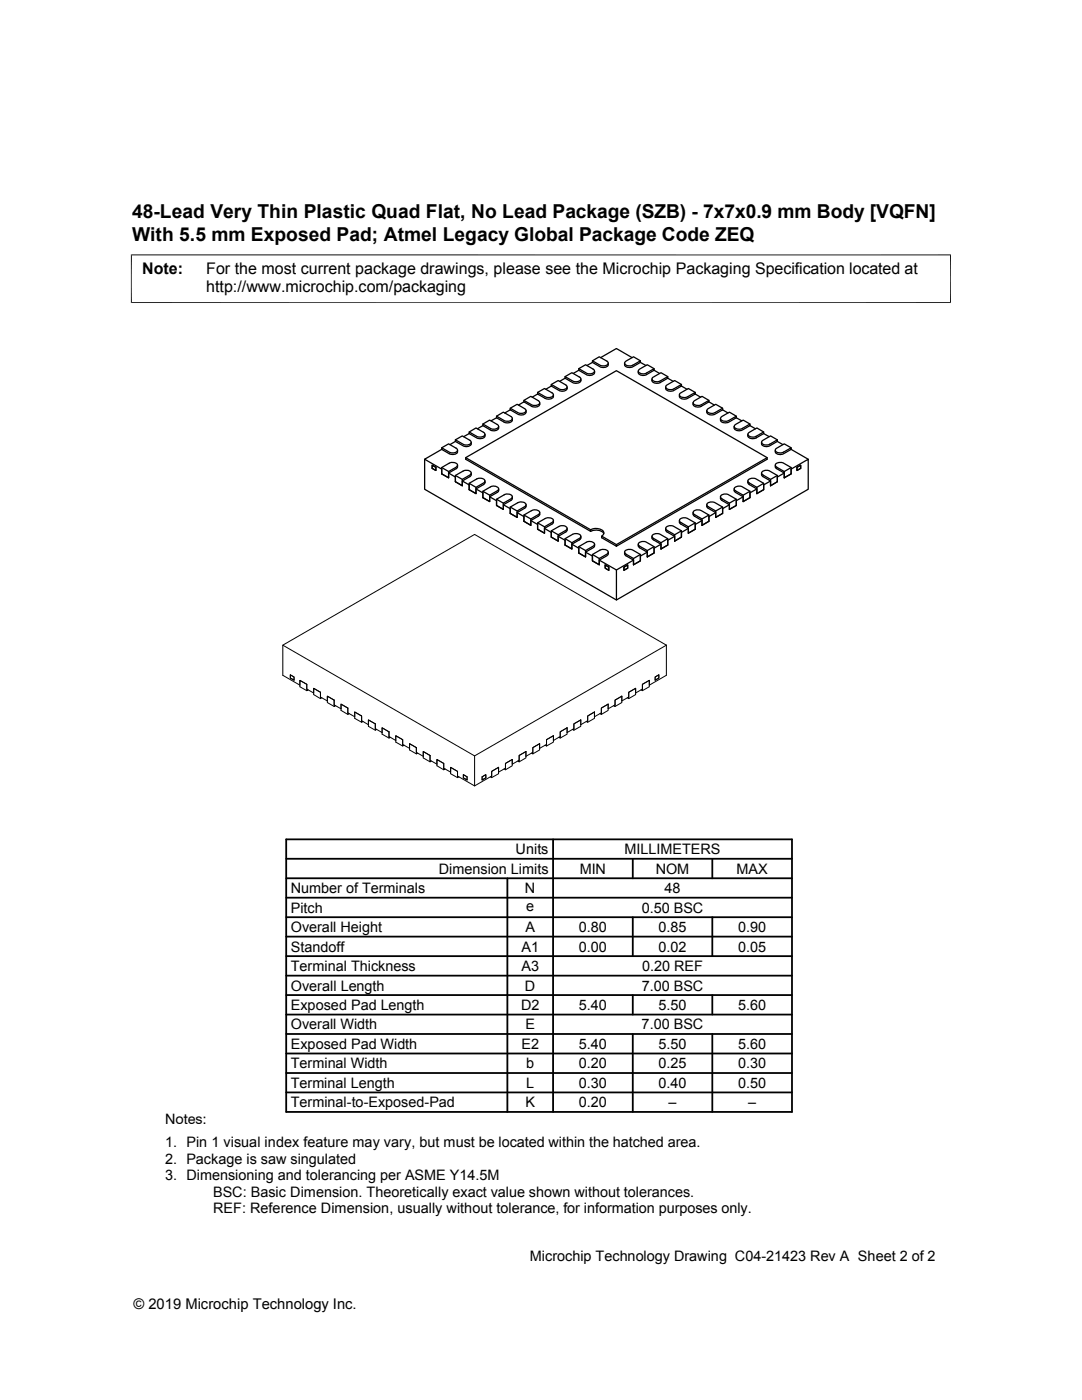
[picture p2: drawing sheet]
<svg xmlns="http://www.w3.org/2000/svg" width="216mm" height="279mm" viewBox="0 0 216 279" stroke-linecap="round" stroke-linejoin="round" font-family="sans-serif">
<g fill="none" stroke="#000" stroke-width=".2">
<path d="M26.1 50.9h163.7M26.2 50.8v9.7M189.7 50.8v9.7M26.1 60.4h163.7M56.4 128.8l38.3 22.1 38.3-22.1M57.9 134.7l.8 .4v.6l-.8-.4zM61.2 136.6v1.2l.3-.1M61.2 136.6l-1.4-.8v1.3l1.4 .7M61.2 136.6v.9l1.4 .8v-.9l1.3 .8M63.9 138.2v.9l1.4 .8v-1l1.4 .8M63.9 138.2v1.2l.3-.1M63.9 138.2l-1.3-.8v1.2l1.3 .8"/>
<path d="M66.7 139.7v1.3l.3-.2M66.7 139.7l-1.4-.8v1.3l1.4 .8M66.7 139.7v1l1.4 .8v-1l1.3 .8M124.1 138.9v1.3l-1.4 .8M124.1 138.9l-1.4 .8v1.3l-.3-.2M124.1 138.9l-1.4 .8v1l-1.4 .8v-1M126.8 137.4l-1.3 .8v.9l-1.4 .8v-1M126.8 137.4v1.2l-1.3 .8M126.8 137.4l-1.3 .8v1.2l-.3-.1M129.6 135.8l-1.4 .8v.9l-1.4 .8v-.9M129.6 135.8v1.3l-1.4 .7M129.6 135.8l-1.4 .8v1.2l-.3-.1"/>
<path d="M130.7 135.1l.8-.4v.6l-.8 .4zM133 128.8l-38.3-22.1-38.3 22.1v6l3.4 1.9v-.9l1.4 .8M133 128.8v6l-3.4 1.9v-.9M69.4 141.3v1l1.4 .7v-.9l1.4 .8M69.4 141.3v1.3l.3-.2M69.4 141.3l-1.3-.8v1.3l1.3 .8M72.2 142.9v1.2l.2-.1M72.2 142.9l-1.4-.8v1.3l1.4 .7M72.2 142.9v.9l1.3 .8v-.9l1.4 .8M74.9 144.5v.9l1.3 .8v-1l1.4 .9M74.9 144.5v1.2l.3-.1M74.9 144.5l-1.4-.8v1.2l1.4 .8"/>
<path d="M77.6 146v1.3l.3-.1M77.6 146l-1.4-.8v1.3l1.4 .8M77.6 146.1v.9l1.4 .8v-1l1.3 .8M80.3 147.6v1l1.4 .8v-1l1.4 .8M80.3 147.6v1.3l.3-.2M80.3 147.6l-1.3-.8v1.3l1.3 .8M83.1 149.2v1.3l.3-.2M83.1 149.2l-1.4-.8v1.3l1.4 .8M83.1 149.2v1l1.4 .7v-.9l1.3 .8M85.8 150.8v1.2l.3-.1M85.8 150.8l-1.3-.8v1.3l1.3 .7M85.8 150.8v.9l1.4 .8v-.9l1.3 .8"/>
<path d="M88.5 152.4v1.2l.3-.1M88.5 152.4l-1.3-.8v1.2l1.3 .8M88.5 152.4v.9l1.4 .8v-1l1.4 .8M91.3 153.9v1.3l.3-.2M91.3 153.9l-1.4-.8v1.3l1.4 .8M92.5 154.6l.7 .4v.7l-.7-.5zM94.7 150.9v5.9M96.2 155l.7-.4v.6l-.7 .5zM99.5 153.1v1.3l-1.4 .8M99.5 153.1l-1.4 .8v1.3l-.2-.2M99.5 153.1l-1.4 .8v1l-3.4 1.9-3.4-1.9v-1M102.2 151.6v1.2l-1.3 .8"/>
<path d="M102.2 151.6l-1.3 .8v1.2l-.3-.1M102.2 151.6l-1.3 .8v.9l-1.4 .8v-1M104.9 150v1.3l-1.3 .7M104.9 150l-1.3 .8v1.2l-.3-.1M104.9 150l-1.3 .8v.9l-1.4 .8v-.9M107.7 148.4v1.3l-1.4 .8M107.7 148.4l-1.4 .8v1.3l-.3-.2M107.7 148.4l-1.4 .8v1l-1.4 .7v-.9M110.4 146.8v1.3l-1.3 .8M110.4 146.8l-1.3 .8v1.3l-.3-.2M110.4 146.8l-1.3 .8v1l-1.4 .8v-1M113.2 145.2v1.3l-1.4 .8"/>
<path d="M113.2 145.2l-1.4 .9v1.2l-.3-.1M113.2 145.2l-1.4 .9v.9l-1.4 .8v-1M115.9 143.7v1.2l-1.4 .8M115.9 143.7l-1.4 .8v1.2l-.3-.1M115.9 143.7l-1.4 .8v.9l-1.3 .8v-1M118.6 142.1v1.3l-1.3 .7M118.6 142.1l-1.3 .8v1.2l-.3-.1M118.6 142.1l-1.3 .8v.9l-1.4 .8v-.9M121.3 140.5v1.3l-1.3 .8M121.3 140.5l-1.3 .8v1.3l-.3-.2M121.3 140.5l-1.3 .8v1l-1.4 .7v-.9"/>
</g>
<g fill="none" stroke="#000" stroke-width=".25">
<path d="M104.5 79.9l1.5 .9a1.25 1.25 0 0 0 1.7-.4l-.3-.4-1.5-.9-1.4 .8v.3M107.3 78.3l1.5 .9a1.11 1.11 0 0 0 1.6-.4l-.1-.3-1.7-1-1.3 .8v.3M107.3 78.6l1.6 1a1.08 1.08 0 0 0 1.5-.5v-.3M107.3 78.6l-1.1 .7M110 76.7l1.5 .9a1.21 1.21 0 0 0 1.7-.4l-.3-.4-1.5-.9-1.4 .8v.3M110 77l1.5 .9a1.12 1.12 0 0 0 1.7-.4v-.3M110 77l-1.1 .7M112.8 75.2l1.5 .8a1.21 1.21 0 0 0 1.6-.4l-.2-.3-1.6-.9-1.3 .8v.3M112.8 75.5l1.5 .8a1.16 1.16 0 0 0 1.6-.4v-.3M112.8 75.5l-1.1 .6M115.5 73.6l1.5 .8a1.19 1.19 0 0 0 1.6-.3l-.1-.4-1.7-.9-1.3 .8v.3M115.5 73.9l1.5 .9a1.02 1.02 0 0 0 1.6-.7"/>
<path d="M115.5 73.9l-1.1 .6M118.2 72l1.5 .9a1 1 0 0 0 1.6-.6l-1.7-1.1-1.4 .8v.3M118.2 72.3l1.5 .9a1.16 1.16 0 0 0 1.7-.4v-.3M118.2 72.3l-1.1 .6M119.8 71.4l3.2-1.8 3.1 1.8M127.8 72.3l-1.5 .9a1.15 1.15 0 0 1-1.7-.4v-.3M127.8 72l-1.4-.8-1.5 .9-.3 .3a.96 .96 0 0 0 1.5 .5l1.7-.9v.3M127.8 72.3l1.1 .6M130.5 73.9l-1.5 .9a1.01 1.01 0 0 1-1.6-.7M130.5 73.6l-1.3-.8-1.6 .9-.2 .3a.95 .95 0 0 0 1.5 .5l1.6-.9v.3M130.5 73.9l1.1 .6M133.2 75.2l-1.3-.8-1.5 .8a.55 .55 0 0 0-.2 .8 .55 .55 0 0 0 .7 .2l.7-.1 1.6-.9v.3"/>
<path d="M133.2 75.5l-1.5 .8a1.02 1.02 0 0 1-1.6-.7M133.2 75.5l1.1 .6M136 77l-1.5 .9a1.02 1.02 0 0 1-1.7-.7M136 76.7l-1.4-.8-1.5 .9a.55 .55 0 0 0-.1 .7 .55 .55 0 0 0 .7 .3l.6-.1 1.7-1v.3M136 77l1.1 .7M138.7 78.3l-1.3-.8-1.6 .9a.48 .48 0 0 0-.2 .6 .48 .48 0 0 0 .6 .3l.9-.1 1.6-.9v.3M138.7 78.6l-1.5 .9a1.11 1.11 0 0 1-1.6-.4v-.3M138.7 78.6l1.1 .7M141.5 79.9l-1.4-.8-1.5 .9-.3 .3a.96 .96 0 0 0 1.5 .5l1.7-.9v.3M84.7 91.7v5.9l38.3 22.1M86.2 92.8l.8 .5v.6l-.8-.4zM88.1 89.4l1.5 .8a1.11 1.11 0 0 0 1.7-.4l-.2-.3-1.6-.9-1.4 .8v.3"/>
<path d="M88.1 93.3l1.5-.9a1.42 1.42 0 0 1 1.6 .2l.1 .3-.3 .3-1.5 .9v1.3l-1.4-.8zM88.1 93.3l1.4 .8M88.1 89.7l-3.4 2 3.4 1.9v1M88.1 89.7l2 1a.83 .83 0 0 0 .9-.1 .83 .83 0 0 0 .3-.8M89.5 94.4l1.4 .8v.9M90.9 87.8l1.5 .8a1.2 1.2 0 0 0 1.6-.3l-.3-.4-1.5-.9-1.3 .8v.3M90.9 94.9l1.3 .8M90.9 94.9l1.5-.9a1.09 1.09 0 0 1 1.6 .4l-.3 .4-1.5 .9v1.2l-1.3-.8zM90.9 88.1l1.5 .9a1.12 1.12 0 0 0 1.6-.4v-.3M90.9 88.1l-1.1 .6M91.3 92.8v.4l-.2 .3-1.6 .9v1l-1.4-.8M92.2 96l1.4 .8v.9"/>
<path d="M92.9 91.3l25 14.4v.3M93.6 86.5l1.5 .9a1.16 1.16 0 0 0 1.7-.4v-.3M93.6 96.5l1.4 .8M93.6 96.5l1.5-.9a1.24 1.24 0 0 1 1.7 .3l-.2 .4-1.6 1v1.2l-1.4-.8zM93.6 86.2l1.5 .9a1.25 1.25 0 0 0 1.7-.4l-.2-.3-1.6-1-1.4 .8v.3M93.6 86.5l-1.1 .6M94 94.4v.4l-.1 .3-1.7 .9v.9l-1.3-.8M95 97.6l1.4 .8v.9M96.4 84.6l1.5 .9a1.19 1.19 0 0 0 1.6-.4l-.2-.3-1.6-1-1.3 .8v.3M96.4 98l1.3 .8M96.4 98l1.5-.8a1.32 1.32 0 0 1 1.6 .2v.3l-.3 .3-1.5 .8v1.3l-1.3-.8zM96.4 84.9l1.5 .9a1.01 1.01 0 0 0 1.6-.7"/>
<path d="M96.4 84.9l-1.1 .7M96.8 96l-.1 .6-1.7 1v.9l-1.4-.8M97.7 99.1l1.4 .8v1M99.1 99.6l1.3 .8M99.1 99.6l1.5-.8a.98 .98 0 0 1 1.6 .5l-1.8 1.1v1.3l-1.3-.8zM99.1 83.4l1.5 .8a1.02 1.02 0 0 0 1.6-.7M99.1 83.1l1.5 .8a1 1 0 0 0 1.6-.5l-1.8-1.1-1.3 .8v.3M99.1 83.4l-1.1 .6M99.5 97.6l-.2 .6-1.6 .9v1l-1.3-.8M101.8 81.5l1.5 .8a1.19 1.19 0 0 0 1.7-.4l-.3-.3-1.5-.9-1.4 .8v.3M101.8 81.8l1.5 .9a1.01 1.01 0 0 0 1.7-.8M101.8 81.8l-1.1 .6"/>
<path d="M102.2 99.1l-.2 .7-1.6 .9v1l-1.3-.8M104.5 80.2l1.5 .9a1 1 0 0 0 1.1 .1 1 1 0 0 0 .6-.8M104.5 80.2l-1 .6M141.5 80.2l-1.5 .9a1 1 0 0 1-1.1 .1 1 1 0 0 1-.6-.8M141.5 80.2l1 .6M143.8 99.1l.1 .7 1.6 .9v1M143.9 98.9a1.43 1.43 0 0 1 1.5-.1l1.5 .8v1.3l-1.4 .8v-1.3l-1.6-.9-.1-.4zM144.2 81.5l-1.4-.8-1.5 .9-.3 .3a.97 .97 0 0 0 1.5 .5l1.7-.9v.3M144.2 81.8l1.1 .6M144.2 81.8l-1.5 .9a1.14 1.14 0 0 1-1.7-.4v-.4M146.5 97.6l.2 .6 1.6 .9v1M146.6 97.3a1.43 1.43 0 0 1 1.5-.1l1.5 .8v1.3l-1.3 .8v-1.3l-1.6-.9-.2-.3z"/>
<path d="M146.9 83.1l-1.4-.8-1.5 .8-.2 .3a.96 .96 0 0 0 1.5 .6l1.6-.9v.3M146.9 83.4l1.1 .6M146.9 83.4l-1.5 .8a1.02 1.02 0 0 1-1.6-.7M146.9 99.6l-1.4 .8M148.3 99.1l-1.4 .8v1l-1.4 .8M149.2 96l.2 .6 1.6 1v.9M149.3 95.7a1.47 1.47 0 0 1 1.6-.1l1.5 .9v1.2l-1.4 .8v-1.2l-1.6-1-.2-.3zM149.6 84.6l-1.3-.8-1.5 .9-.3 .3a1.09 1.09 0 0 0 1.6 .5l1.5-.9v.3M149.6 98l-1.3 .8M149.6 84.9l1.1 .7M149.6 84.9l-1.5 .9a1.14 1.14 0 0 1-1.6-.4v-.3M151 97.6l-1.4 .8v.9l-1.3 .8"/>
<path d="M152 94.4l.1 .6 1.7 1v.9M152.1 94.1a1.39 1.39 0 0 1 1.5-.1l1.5 .9v1.2l-1.3 .8v-1.2l-1.7-1-.1-.3zM152.4 86.2l-1.4-.8-1.8 1.2a.96 .96 0 0 0 1.5 .5l1.7-.9v.3M152.4 86.5l1.1 .6M152.4 86.5l-1.5 .9a1.02 1.02 0 0 1-1.7-.7M152.4 96.5l-1.4 .8M153.1 91.3l-30.1 17.4v.3M153.8 96l-1.4 .8v.9l-1.4 .8M154.7 92.8l.2 .7 1.6 .9v1M154.8 92.6a1.51 1.51 0 0 1 1.6-.2l1.5 .9v1.3l-1.4 .8v-1.3l-1.6-.9-.2-.4zM155.1 87.8l-1.3-.8-1.5 .9a.56 .56 0 0 0-.2 .7 .56 .56 0 0 0 .7 .2l.7-.1 1.6-.9v.3M155.1 94.9l-1.3 .8"/>
<path d="M155.1 88.1l1.1 .6M155.1 88.1l-1.5 .9a1.16 1.16 0 0 1-1.6-.4v-.3M156.5 95.4l1.4-.8v-1l3.4-1.9v5.9l-38.3 22.1v-6l3.4-1.9M156.5 94.4l-1.4 .8v.9l-1.3 .8M157.9 93.3l-1.4 .8M157.9 89.4l-1.4-.8-1.5 .9a.48 .48 0 0 0-.3 .5 .48 .48 0 0 0 .6 .3h.9l1.7-.9v.3M157.9 89.7l3.4 2M157.9 89.7l-1.5 .9a1.13 1.13 0 0 1-1.7-.5v-.3M159 93.3l.8-.5v.7l-.8 .4zM100.4 100.7l1.4 .8v1M101.8 101.2l1.4 .8M101.8 101.2l1.5-.9a1.3 1.3 0 0 1 1.7 .3l-.2 .4-1.6 1v1.3l-1.4-.8z"/>
<path d="M103.2 102.3l1.3 .8v.9M104.5 102.8l1.4 .8M104.5 102.8l1.5-.9a1.37 1.37 0 0 1 1.6 .2l.1 .3-.3 .3-1.5 .9v1.2l-1.4-.8zM105 100.7l-.1 .6-1.7 1v1l-1.4-.8M105.9 103.9l1.4 .8v.9M107.3 104.4l1.3 .7M107.3 104.4l1.5-.9a1.28 1.28 0 0 1 1.6 .3l-.1 .4-1.7 .9v1.3l-1.3-.8zM107.7 102.3v.4l-.2 .3-1.6 .9v.9l-1.4-.8M108.6 105.5l1.4 .8v.9M110 105.9l1.4 .8M110 105.9l1.5-.8a1.09 1.09 0 0 1 1.7 .4l-.3 .4-1.5 .8v1.3l-1.4-.8zM110.4 103.9v.4l-.1 .2-1.7 1v.9l-1.3-.8"/>
<path d="M111.4 107l1.4 .8v1M112.8 107.5l1.3 .8M112.8 107.5l1.5-.9a1.24 1.24 0 0 1 1.6 .4l-.2 .4-1.6 .9v1.3l-1.3-.8zM113.2 105.5v.4l-.2 .2-1.6 .9v1l-1.4-.8M114.1 108.6l1.4 .8v1M115.5 109.1l1.3 .8M115.5 109.1l1.5-.9a1.31 1.31 0 0 1 1.6 .3v.2l-.3 .3-1.5 .9v1.2l-1.3-.7zM115.9 107l-.1 .6-1.7 1v1l-1.3-.8M116.8 110.2l1.4 .8v.9M117.9 106l-25-14.3v-.4l30.1-17.3 30.1 17.3v.4l-30.1 17.3M117.9 106a2.1 2.1 0 0 1 2.6 .5M117.9 105.7a2.2 2.2 0 0 1 2.5 .4l.1 .3-.4 .6v.3l2.9 1.7"/>
<path d="M118.2 110.7l1.4 .8M118.2 110.7l1.5-.9a1 1 0 0 1 1.6 .5l-1.7 1.2v1.2l-1.4-.8zM118.6 108.6v.5l-.2 .2-1.6 .9v.9l-1.3-.7M119.6 111.8l3.4 1.9M120.1 107l2.9 1.7M120.8 112.8l.7 .4v.6l-.7-.4zM121.4 110.2l-.1 .6-1.7 1v.9l-1.4-.8M124.5 113.2l.7-.4v.6l-.7 .4zM124.6 110.2l.2 .6 1.6 1v.9M124.7 109.9a1.51 1.51 0 0 1 1.6-.1l1.5 .9v1.2l-1.4 .8v-1.2l-1.6-1-.2-.3zM127.4 108.6l.1 .6 1.7 1v.9M127.5 108.4a1.42 1.42 0 0 1 1.5-.2l1.5 .9v1.3l-1.3 .7v-1.2l-1.7-1-.1-.3z"/>
<path d="M127.8 110.7l-1.4 .8M129.2 110.2l-1.4 .8v.9l-1.4 .8M130.1 107l.2 .7 1.6 .9v1M130.2 106.8a1.47 1.47 0 0 1 1.5-.2l1.5 .9v1.3l-1.3 .8v-1.3l-1.6-.9-.2-.4zM130.5 109.1l-1.3 .8M131.9 108.6l-1.4 .8v1l-1.3 .7M132.8 105.5l.2 .6 1.6 .9v1M132.9 105.2a1.4 1.4 0 0 1 1.6-.1l1.5 .8v1.3l-1.4 .8v-1.3l-1.6-.9-.2-.3zM133.2 107.5l-1.3 .8M134.6 107l-1.4 .8v1l-1.3 .8M135.6 103.9l.1 .6 1.7 1v.9M135.6 103.7a1.38 1.38 0 0 1 1.6-.2l1.5 .9v1.2l-1.3 .8v-1.3l-1.7-.9z"/>
<path d="M136 105.9l-1.4 .8M137.4 105.5l-1.4 .8v.9l-1.4 .8M138.3 102.3l.2 .6 1.6 1v.9M138.4 102a1.42 1.42 0 0 1 1.6-.1l1.5 .9v1.2l-1.4 .8v-1.2l-1.6-1-.2-.3zM138.7 104.4l-1.3 .7M140.1 103.9l-1.4 .8v.9l-1.3 .8M141 100.7l.1 .6 1.7 1v1M141.1 100.5a1.5 1.5 0 0 1 1.6-.2l1.5 .9v1.3l-1.4 .8v-1.3l-1.6-1-.2-.3zM141.5 102.8l-1.4 .8M142.8 102.3l-1.3 .8v.9l-1.4 .8M144.2 101.2l-1.4 .8M145.5 100.7l-1.3 .8v1l-1.4 .8"/>
</g>
<g fill="none" stroke="#000" stroke-width=".36">
<path d="M57.1 179.2h100.9M57.1 175.3h100.9M57.1 171.4h100.9M57.1 167.5h100.9v54.4h-100.9zM101.2 175.3v46.6M110.4 167.5v54.4M126.3 171.4v3.9M142.1 171.4v3.9M57.1 186.9h100.9M57.1 183h100.9M57.1 198.6h100.9M57.1 194.7h100.9"/>
<path d="M57.1 190.8h100.9M126.3 183v7.8M126.3 198.6v3.9M142.1 183v7.8M142.1 198.6v3.9M57.1 214.1h100.9M57.1 206.4h100.9M57.1 202.5h100.9M57.1 210.2h100.9M57.1 218h100.9M126.3 206.4v15.5M142.1 206.4v15.5"/>
</g>
<g font-size="3.8">
<text x="26.4" y="43.5">48-Lead Very Thin Plastic Quad Flat, No Lead Package (SZB) - 7x7x0.9 mm Body [VQFN]</text>
<text x="26.4" y="48">With 5.5 mm Exposed Pad; Atmel Legacy Global Package Code ZEQ</text>
</g>
<g font-size="3.2">
<text x="28.4" y="54.6">Note:</text>
<text x="41.1" y="58.3">http://www.microchip.com/packaging</text>
<text x="41.1" y="54.6">For the most current package drawings, please see the Microchip Packaging Specification located at</text>
</g>
<g font-size="2.9">
<text x="102.9" y="170.5">Units</text>
<text x="124.6" y="170.5">MILLIMETERS</text>
<text x="58" y="178.2">Number of Terminals</text>
<text x="87.6" y="174.4">Dimension Limits</text>
<text x="104.8" y="178.2">N</text>
<text x="115.7" y="174.4">MIN</text>
<text x="130.8" y="174.4">NOM</text>
<text x="132.6" y="178.2">48</text>
<text x="147" y="174.4">MAX</text>
<text x="58" y="182.1">Pitch</text>
<text x="105" y="181.8">e</text>
<text x="128" y="182.1">0.50 BSC</text>
<text x="58" y="186">Overall Height</text>
<text x="58" y="189.9">Standoff</text>
<text x="104.1" y="189.9">A1</text>
<text x="104.8" y="186">A</text>
<text x="115.5" y="186">0.80</text>
<text x="115.5" y="189.9">0.00</text>
<text x="131.4" y="186">0.85</text>
<text x="131.4" y="189.9">0.02</text>
<text x="147.3" y="186">0.90</text>
<text x="147.3" y="189.9">0.05</text>
<text x="58" y="193.8">Terminal Thickness</text>
<text x="58" y="197.7">Overall Length</text>
<text x="104.1" y="193.8">A3</text>
<text x="104.8" y="197.7">D</text>
<text x="128" y="197.7">7.00 BSC</text>
<text x="128.1" y="193.8">0.20 REF</text>
<text x="58" y="201.6">Exposed Pad Length</text>
<text x="104" y="201.6">D2</text>
<text x="115.5" y="201.6">5.40</text>
<text x="131.4" y="201.6">5.50</text>
<text x="147.3" y="201.6">5.60</text>
<text x="58" y="205.4">Overall Width</text>
<text x="58" y="209.3">Exposed Pad Width</text>
<text x="104" y="209.3">E2</text>
<text x="104.8" y="205.4">E</text>
<text x="115.5" y="209.3">5.40</text>
<text x="128" y="205.4">7.00 BSC</text>
<text x="131.4" y="209.3">5.50</text>
<text x="147.3" y="209.3">5.60</text>
<text x="58" y="213.2">Terminal Width</text>
<text x="105" y="213.2">b</text>
<text x="115.5" y="213.2">0.20</text>
<text x="131.4" y="213.2">0.25</text>
<text x="147.3" y="213.2">0.30</text>
<text x="58" y="217.1">Terminal Length</text>
<text x="58" y="221">Terminal-to-Exposed-Pad</text>
<text x="104.8" y="221">K</text>
<text x="105" y="217.1">L</text>
<text x="115.5" y="217.1">0.30</text>
<text x="115.5" y="221">0.20</text>
<text x="131.4" y="217.1">0.40</text>
<text x="133.4" y="221">–</text>
<text x="147.3" y="217.1">0.50</text>
<text x="149.3" y="221">–</text>
<text x="32.9" y="224.3">Notes:</text>
<text x="32.9" y="228.9">1. Pin 1 visual index feature may vary, but must be located within the hatched area.</text>
<text x="32.9" y="232.2">2. Package is saw singulated</text>
<text x="32.9" y="235.5">3. Dimensioning and tolerancing per ASME Y14.5M</text>
<text x="42.5" y="238.8">BSC: Basic Dimension. Theoretically exact value shown without tolerances.</text>
<text x="42.5" y="242.2">REF: Reference Dimension, usually without tolerance, for information purposes only.</text>
<text x="105.7" y="251.7">Microchip Technology Drawing C04-21423 Rev A Sheet 2 of 2</text>
<text x="26.6" y="261.3">© 2019 Microchip Technology Inc.</text>
</g>
</svg>
